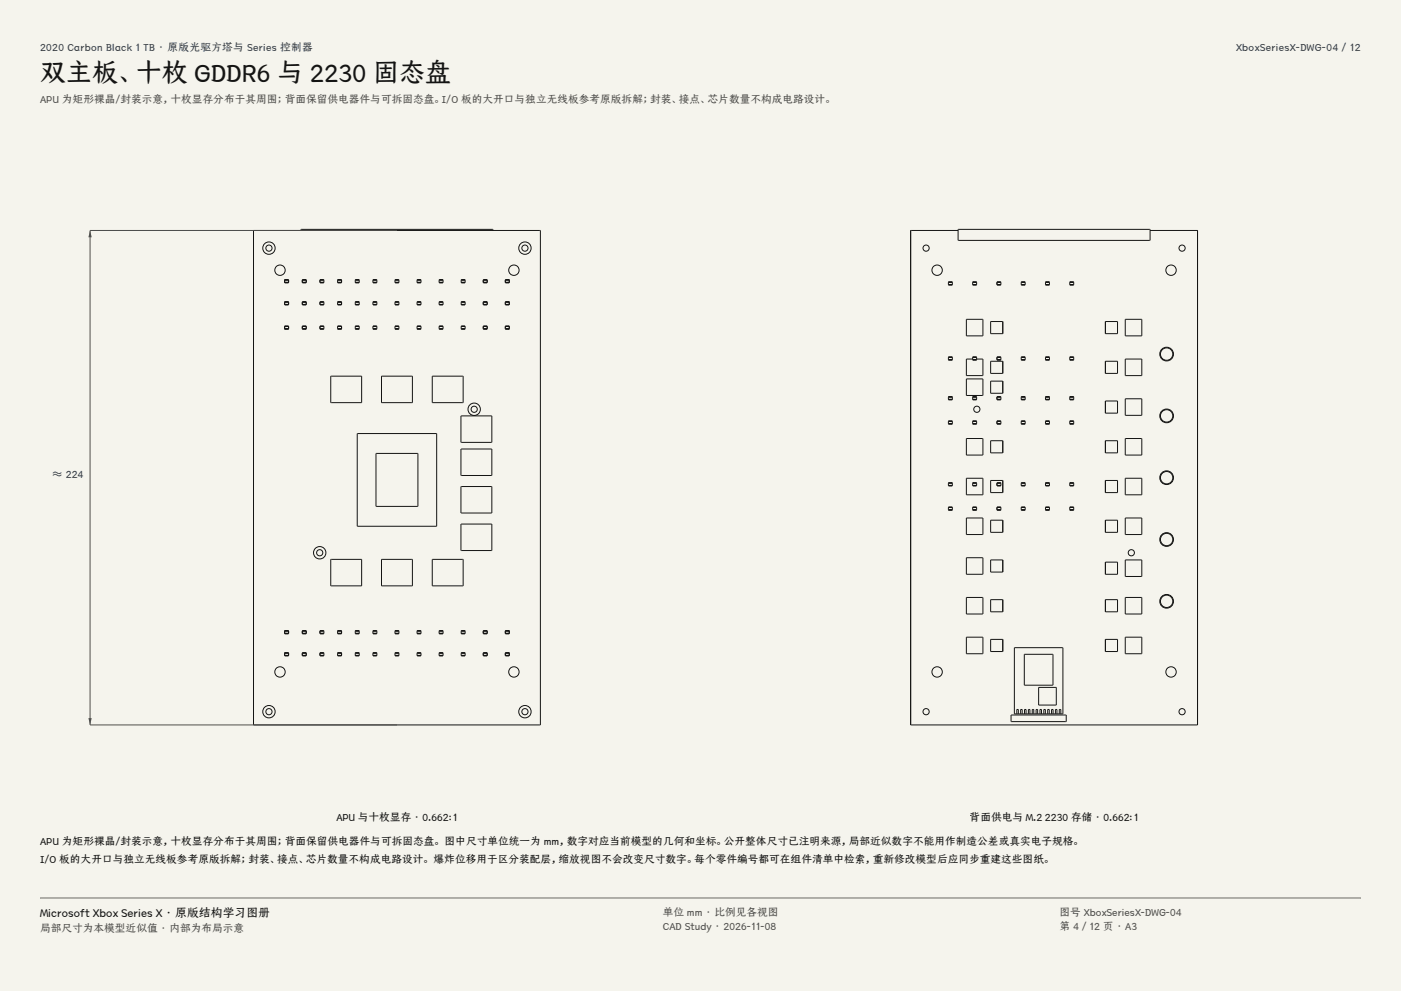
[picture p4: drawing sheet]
<svg xmlns="http://www.w3.org/2000/svg" width="420mm" height="297mm" viewBox="0 0 420 297" stroke-linecap="round" stroke-linejoin="round" font-family="sans-serif">
<g fill="#f5f4ed">
<path d="M0 0h420v297h-420z"/>
<path d="M12 12h396v275h-396z"/>
</g>
<g fill="none" stroke="#141413" stroke-width=".3">
<path d="M76 69.1h86v148.2h-86zM90.2 69.1v-.4h57.6v.4M85.3 97.8h.1M85.3 98.5h.1M85.3 90.6h.1M85.3 91.2h.1M85.3 84h.1M85.3 84.6h.1M85.4 98.5h.1M85.4 98.7h.1M85.4 97.7h.1M85.4 97.8h.1"/>
<path d="M85.4 91.3h.1M85.4 91.4h.1M85.4 90.4h.1M85.4 84.8h.1M85.4 83.8h.1M85.4 83.8v1M85.4 90.4v1M85.4 97.7v1M85.4 97.8h1.1M85.4 98.5h1.1M85.4 90.6h1.1M85.4 91.2h1.1"/>
<path d="M85.4 84h1.1M85.4 84.6h1.1M85.4 97.7h1.1v1h-1.1M85.4 91.3h1.1M85.4 90.4h1.1v1h-1.1M85.4 83.8h1.1v1h-1.1M86.4 90.5h.1M86.4 84.6h.1M86.4 83.9h.1M86.5 97.8h.1M86.5 98.5h.1M86.5 90.6h.1"/>
<path d="M86.5 91.2h.1M86.5 84h.1M86.5 84.6h.1M90.7 98.5h.1M90.7 98.7h.1M90.7 97.7h.1M90.7 97.8h.1M90.7 91.3h.1M90.7 91.4h.1M90.7 90.4h.1M90.7 90.5h.1M90.7 84.6h.1"/>
<path d="M90.7 84.8h.1M90.7 83.8h.1M90.7 83.9h.1M90.7 83.8v.1M90.7 84.6v.2M90.7 90.4v.1M90.7 91.3v.1M90.7 97.7v.1M90.7 98.5v.2M90.7 90.6l-.1 .6h1.2M90.7 84v.6M90.7 90.6h1.1"/>
<path d="M90.7 84h1.1M90.7 84.6h1.1M90.7 98.5h1.1M90.7 97.7h1.1v1h-1.1M90.7 97.8h1.1M90.7 91.3h1.1M90.7 90.4h1.1v1h-1.1M90.7 83.8h1.1v1h-1.1M91.8 84.6h.1M91.8 90.6h.1M91.8 84h.1M91.8 97.8h-1.2v.7h1.2"/>
<path d="M95.9 97.8h.1M95.9 98.5h.1M95.9 90.6h.1M95.9 91.2h.1M95.9 84h.1M95.9 84.6h.1M95.9 98.5h1.1M95.9 97.8h1.1M95.9 91.3h1.1M95.9 90.5h.1M95.9 83.9h.1M96 97.8h1.1v.7h-1.1"/>
<path d="M96 90.6h1M96 84h1M96 84.6h1M97 98.5h.1M97 97.7h-1.1v1h1.1M97 98.7h.1M97 97.7h.1M97 97.8h.1M97 91.3h.1M97 90.4h-1.1v1h1.1M97 91.4h.1M97 90.4h.1"/>
<path d="M97 90.5h.1M97 84.6h.1M97 83.8h-1.1v1h1.1M97 84.8h.1M97 83.8h.1M97 83.9h.1M97 90.6l.1 .6h-1.1M97 84v.6M97.1 83.8v.1M97.1 84.6v.2M97.1 90.4v.1M97.1 91.3v.1"/>
<path d="M97.1 97.7v.1M97.1 98.5v.2M101.2 98.5h.1M101.2 98.7h.1M101.2 97.7h.1M101.2 97.8h.1M101.2 91.3h.1M101.2 91.4h.1M101.2 90.4h.1M101.2 90.5h.1M101.2 84.6h.1M101.2 84.8h.1"/>
<path d="M101.2 83.8h.1M101.2 83.9h.1M101.2 83.8v.1M101.2 84.6v.2M101.2 90.4v.1M101.2 91.3v.1M101.2 97.7v.1M101.2 98.5v.2M101.3 90.6l-.1 .6h1.1M101.3 84v.6M101.3 90.6h1M101.3 84h1"/>
<path d="M101.3 84.6h1M101.3 98.5h1.1M101.3 97.7h1.1v1h-1.1M101.3 97.8h1.1M101.3 91.3h1.1M101.3 90.4h1.1v1h-1.1M101.3 83.8h1.1v1h-1.1M102.3 90.5h.1M102.3 84.6h.1M102.3 83.9h.1M102.3 97.8h-1.1v.7h1.1M102.3 97.8h.1"/>
<path d="M102.3 98.5h.1M102.3 90.6h.1M102.3 91.2h.1M102.3 84h.1M106.5 97.8h1.2v.7h-1.2M106.5 90.6h.1M106.5 84h.1M106.5 84.6h.1M106.5 98.5h1.1M106.5 97.8h1.1M106.5 91.3h1.1M106.5 90.6h1.1"/>
<path d="M106.5 84h1.1M106.5 84.6h1.1M107.6 98.5h.1M107.6 97.7h-1.1v1h1.1M107.6 98.7h.1M107.6 97.7h.1M107.6 97.8h.1M107.6 91.3h.1M107.6 90.4h-1.1v1h1.1M107.6 91.4h.1M107.6 90.4h.1M107.6 90.5h.1"/>
<path d="M107.6 84.6h.1M107.6 83.8h-1.1v1h1.1M107.6 84.8h.1M107.6 83.8h.1M107.6 83.9h.1M107.6 90.6l.1 .6h-1.2M107.6 84v.6M107.7 83.8v.1M107.7 84.6v.2M107.7 90.4v.1M107.7 91.3v.1M107.7 97.7v.1"/>
<path d="M107.7 98.5v.2M111.8 97.8h.1M111.8 98.5h.1M111.8 90.6h.1M111.8 91.2h.1M111.8 84h.1M111.8 84.6h.1M111.8 98.5h1.1M111.8 97.7h1.1v1h-1.1zM111.8 97.8h1.1M111.8 91.3h1.1M111.8 90.4h1.1v1h-1.1z"/>
<path d="M111.8 90.5h.1M111.8 83.8h1.1v1h-1.1zM111.8 83.9h.1M111.8 90.6h1.1M111.8 91.2h1.1M111.8 84h1.1M111.8 84.6h1.1M112.9 90.5h.1M112.9 84.6h.1M112.9 83.9h.1M112.9 97.8h.1M112.9 98.5h.1"/>
<path d="M112.9 90.6h.1M112.9 91.2h.1M112.9 84h.1M118.4 97.8h1.2v.7h-1.2M118.4 90.6h1.1M118.4 84h1.1M118.4 84.6h1.1M118.4 98.5h1.1M118.4 97.8h1.1M118.4 91.3h1.1M119.5 98.5h.1M119.5 97.7h-1.1v1h1.1"/>
<path d="M119.5 98.7h.1M119.5 97.7h.1M119.5 97.8h.1M119.5 91.3h.1M119.5 90.4h-1.1v1h1.1M119.5 91.4h.1M119.5 90.4h.1M119.5 90.5h.1M119.5 84.6h.1M119.5 83.8h-1.1v1h1.1M119.5 84.8h.1M119.5 83.8h.1"/>
<path d="M119.5 83.9h.1M119.5 90.6l.1 .6h-1.2M119.5 84v.6M119.6 83.8v.1M119.6 84.6v.2M119.6 90.4v.1M119.6 91.3v.1M119.6 97.7v.1M119.6 98.5v.2M125.1 98.5h.1M125.1 98.7h.1M125.1 97.7h.1"/>
<path d="M125.1 97.8h.1M125.1 91.3h.1M125.1 91.4h.1M125.1 90.4h.1M125.1 90.5h.1M125.1 84.6h.1M125.1 84.8h.1M125.1 83.8h.1M125.1 83.9h.1M125.1 83.8v.1M125.1 84.6v.2M125.1 90.4v.1"/>
<path d="M125.1 91.3v.1M125.1 97.7v.1M125.1 98.5v.2M125.1 90.6l-.1 .6h1.2M125.1 84v.6M125.1 90.6h1.1M125.1 84h1.1M125.1 84.6h1.1M125.1 98.5h1.1M125.1 97.7h1.1v1h-1.1M125.1 97.8h1.1M125.1 91.3h1.1"/>
<path d="M125.1 90.4h1.1v1h-1.1M125.1 83.8h1.1v1h-1.1M126.2 84.6h.1M126.2 90.6h.1M126.2 84h.1M126.2 97.8h-1.2v.7h1.2M131.7 98.5h.1M131.7 98.7h.1M131.7 97.7h.1M131.7 97.8h.1M131.7 91.3h.1M131.7 91.4h.1"/>
<path d="M131.7 90.4h.1M131.7 90.5h.1M131.7 84.6h.1M131.7 84.8h.1M131.7 83.8h.1M131.7 83.9h.1M131.7 83.8v.1M131.7 84.6v.2M131.7 90.4v.1M131.7 91.3v.1M131.7 97.7v.1M131.7 98.5v.2"/>
<path d="M131.7 90.6l-.1 .6h1.2M131.7 84v.6M131.7 90.6h1.1M131.7 84h1.1M131.7 84.6h1.1M131.7 98.5h1.1M131.7 97.7h1.1v1h-1.1M131.7 97.8h1.1M131.7 91.3h1.1M131.7 90.4h1.1v1h-1.1M131.7 83.8h1.1v1h-1.1M132.8 90.5h.1"/>
<path d="M132.8 84.6h.1M132.8 83.9h.1M132.8 97.8h-1.2v.7h1.2M132.8 97.8h.1M132.8 98.5h.1M132.8 90.6h.1M132.8 91.2h.1M132.8 84h.1M138.3 97.8h.1M138.3 98.5h.1M138.3 90.6h.1M138.3 91.2h.1"/>
<path d="M138.3 84h.1M138.3 84.6h.1M138.3 98.5h1.1M138.3 97.8h1.1M138.3 91.3h1.1M138.3 90.5h.1M138.3 83.9h.1M138.3 97.8h1.1v.7h-1.1M138.3 90.6h1.1M138.3 84h1.1M138.3 84.6h1.1M139.4 98.5h.1"/>
<path d="M139.4 97.7h-1.1v1h1.1M139.4 98.7h.1M139.4 97.7h.1M139.4 97.8h.1M139.4 91.3h.1M139.4 90.4h-1.1v1h1.1M139.4 91.4h.1M139.4 90.4h.1M139.4 90.5h.1M139.4 84.6h.1M139.4 83.8h-1.1v1h1.1M139.4 84.8h.1"/>
<path d="M139.4 83.8h.1M139.4 83.9h.1M139.4 90.6v.6h-1.1M139.4 84v.6M139.4 83.8v.1M139.4 84.6v.2M139.4 90.4v.1M139.4 91.3v.1M139.4 97.7v.1M139.4 98.5v.2M144.9 97.8h1.2v.7h-1.2M144.9 90.6h.1"/>
<path d="M144.9 84h.1M144.9 84.6h.1M144.9 98.5h1.1M144.9 97.8h1.1M144.9 91.3h1.1M144.9 90.6h1.1M144.9 84h1.1M144.9 84.6h1.1M146 98.5h.1M146 97.7h-1.1v1h1.1M146 98.7h.1M146 97.7h.1"/>
<path d="M146 97.8h.1M146 91.3h.1M146 90.4h-1.1v1h1.1M146 91.4h.1M146 90.4h.1M146 90.5h.1M146 84.6h.1M146 83.8h-1.1v1h1.1M146 84.8h.1M146 83.8h.1M146 83.9h.1M146 90.6l.1 .6h-1.2"/>
<path d="M146 84v.6M146 83.8v.1M146 84.6v.2M146 90.4v.1M146 91.3v.1M146 97.7v.1M146 98.5v.2M151.5 98.5h.1M151.5 98.7h.1M151.5 97.7h.1M151.5 97.8h.1M151.5 91.3h.1"/>
<path d="M151.5 91.4h.1M151.5 90.4h.1M151.5 90.5h.1M151.5 84.6h.1M151.5 84.8h.1M151.5 83.8h.1M151.5 83.9h.1M151.5 83.8v.1M151.5 84.6v.2M151.5 90.4v.1M151.5 91.3v.1M151.5 97.7v.1"/>
<path d="M151.5 98.5v.2M151.5 90.6v.6h1.2M151.5 84v.6M151.5 90.6h1.1M151.5 84h1.1M151.5 84.6h1.1M151.6 98.5h1M151.6 97.7h1v1h-1M151.6 97.8h1M151.6 91.3h1M151.6 90.4h1v1h-1M151.6 83.8h1v1h-1"/>
<path d="M152.6 84.6h.1M152.6 90.6h.1M152.6 84h.1M152.7 97.8h-1.2v.7h1.2M99.2 112.7h9.2v8h-9.2zM114.4 112.7h9.2v8h-9.2zM129.6 112.7h9.2v8h-9.2zM107.1 129.9h23.8v27.8h-23.8zM112.7 135.9h12.6v15.9h-12.6zM138.2 134.6h9.2v7.9h-9.2zM138.2 124.6h9.2v8h-9.2zM138.2 157.1h9.2v7.9h-9.2z"/>
<path d="M138.2 145.8h9.2v8h-9.2zM99.2 167.6h9.2v8h-9.2zM114.4 167.6h9.2v8h-9.2zM129.6 167.6h9.2v8h-9.2zM85.3 195.8h.1M85.3 196.4h.1M85.3 189.1h.1M85.3 189.8h.1M85.4 196.6h.1M85.4 195.6h.1M85.4 190h.1M85.4 189h.1"/>
<path d="M85.4 189.1h.1M85.4 189v1M85.4 195.6v1M85.4 195.8h1.1M85.4 196.4h1.1M85.4 189.1h1.1M85.4 189.8h1.1M85.4 195.6h1.1v1h-1.1M85.4 189h1.1v1h-1.1M86.4 196.4h.1M86.4 195.7h.1M86.4 189.8h.1"/>
<path d="M86.5 195.8h.1M86.5 196.4h.1M86.5 189.1h.1M86.5 189.8h.1M90.7 196.4h.1M90.7 196.6h.1M90.7 195.6h.1M90.7 195.7h.1M90.7 189.8h.1M90.7 190h.1M90.7 189h.1M90.7 189.1h.1"/>
<path d="M90.7 189v.1M90.7 189.8v.2M90.7 195.6v.1M90.7 196.4v.2M90.7 195.8v.6M90.7 195.8h1.1M90.7 196.4h1.1M90.7 189.8h1.1M90.7 195.6h1.1v1h-1.1M90.7 189h1.1v1h-1.1M90.7 189.1h1.1M91.8 196.4h.1"/>
<path d="M91.8 189.8h.1M91.8 195.8h.1M91.8 189.1h-1.2l.1 .7M95.9 195.8h.1M95.9 196.4h.1M95.9 189.1h.1M95.9 189.8h.1M95.9 195.7h.1M95.9 189.1h1.1M96 189.1h1.1l-.1 .7M96 195.8h1M96 196.4h1"/>
<path d="M96 189.8h1M97 196.4h.1M97 195.6h-1.1v1h1.1M97 196.6h.1M97 195.6h.1M97 195.7h.1M97 189.8h.1M97 189h-1.1v1h1.1M97 190h.1M97 189h.1M97 189.1h.1M97 195.8v.6"/>
<path d="M97.1 189v.1M97.1 189.8v.2M97.1 195.6v.1M97.1 196.4v.2M101.2 196.4h.1M101.2 196.6h.1M101.2 195.6h.1M101.2 195.7h.1M101.2 189.8h.1M101.2 190h.1M101.2 189h.1M101.2 189.1h.1"/>
<path d="M101.2 189v.1M101.2 189.8v.2M101.2 195.6v.1M101.2 196.4v.2M101.3 195.8v.6M101.3 195.8h1M101.3 196.4h1M101.3 189.8h1M101.3 195.6h1.1v1h-1.1M101.3 189h1.1v1h-1.1M101.3 189.1h1.1M102.3 196.4h.1"/>
<path d="M102.3 195.7h.1M102.3 189.8h.1M102.3 195.8h.1M102.3 189.1h-1.1l.1 .7M102.3 189.1h.1M106.5 195.8h.1M106.5 196.4h.1M106.5 189.1h1.2l-.1 .7M106.5 189.8h.1M106.5 189.1h1.1M106.5 195.8h1.1M106.5 196.4h1.1"/>
<path d="M106.5 189.8h1.1M107.6 196.4h.1M107.6 195.6h-1.1v1h1.1M107.6 196.6h.1M107.6 195.6h.1M107.6 195.7h.1M107.6 189.8h.1M107.6 189h-1.1v1h1.1M107.6 190h.1M107.6 189h.1M107.6 189.1h.1M107.6 195.8v.6"/>
<path d="M107.7 189v.1M107.7 189.8v.2M107.7 195.6v.1M107.7 196.4v.2M111.8 195.8h.1M111.8 196.4h.1M111.8 189.1h.1M111.8 189.8h.1M111.8 195.6h1.1v1h-1.1zM111.8 195.7h.1M111.8 189h1.1v1h-1.1zM111.8 189.1h1.1"/>
<path d="M111.8 195.8h1.1M111.8 196.4h1.1M111.8 189.8h1.1M112.9 196.4h.1M112.9 195.7h.1M112.9 189.8h.1M112.9 195.8h.1M112.9 189.1h.1M118.4 195.8h1.1M118.4 196.4h1.1M118.4 189.1h1.2l-.1 .7M118.4 189.8h1.1"/>
<path d="M118.4 189.1h1.1M119.5 196.4h.1M119.5 195.6h-1.1v1h1.1M119.5 196.6h.1M119.5 195.6h.1M119.5 195.7h.1M119.5 189.8h.1M119.5 189h-1.1v1h1.1M119.5 190h.1M119.5 189h.1M119.5 189.1h.1M119.5 195.8v.6"/>
<path d="M119.6 189v.1M119.6 189.8v.2M119.6 195.6v.1M119.6 196.4v.2M125.1 196.4h.1M125.1 196.6h.1M125.1 195.6h.1M125.1 195.7h.1M125.1 189.8h.1M125.1 190h.1M125.1 189h.1M125.1 189.1h.1"/>
<path d="M125.1 189v.1M125.1 189.8v.2M125.1 195.6v.1M125.1 196.4v.2M125.1 195.8v.6M125.1 195.8h1.1M125.1 196.4h1.1M125.1 189.8h1.1M125.1 195.6h1.1v1h-1.1M125.1 189h1.1v1h-1.1M125.1 189.1h1.1M126.2 196.4h.1"/>
<path d="M126.2 189.8h.1M126.2 195.8h.1M126.2 189.1h-1.2l.1 .7M131.7 196.4h.1M131.7 196.6h.1M131.7 195.6h.1M131.7 195.7h.1M131.7 189.8h.1M131.7 190h.1M131.7 189h.1M131.7 189.1h.1M131.7 189v.1"/>
<path d="M131.7 189.8v.2M131.7 195.6v.1M131.7 196.4v.2M131.7 195.8v.6M131.7 195.8h1.1M131.7 196.4h1.1M131.7 189.8h1.1M131.7 195.6h1.1v1h-1.1M131.7 189h1.1v1h-1.1M131.7 189.1h1.1M132.8 196.4h.1M132.8 195.7h.1"/>
<path d="M132.8 189.8h.1M132.8 195.8h.1M132.8 189.1h-1.2l.1 .7M132.8 189.1h.1M138.3 195.8h.1M138.3 196.4h.1M138.3 189.1h.1M138.3 189.8h.1M138.3 195.7h.1M138.3 189.1h1.1M138.3 189.1h1.1v.7M138.3 195.8h1.1"/>
<path d="M138.3 196.4h1.1M138.3 189.8h1.1M139.4 196.4h.1M139.4 195.6h-1.1v1h1.1M139.4 196.6h.1M139.4 195.6h.1M139.4 195.7h.1M139.4 189.8h.1M139.4 189h-1.1v1h1.1M139.4 190h.1M139.4 189h.1M139.4 189.1h.1"/>
<path d="M139.4 195.8v.6M139.4 189v.1M139.4 189.8v.2M139.4 195.6v.1M139.4 196.4v.2M144.9 195.8h.1M144.9 196.4h.1M144.9 189.1h1.2l-.1 .7M144.9 189.8h.1M144.9 189.1h1.1M144.9 195.8h1.1M144.9 196.4h1.1"/>
<path d="M144.9 189.8h1.1M146 196.4h.1M146 195.6h-1.1v1h1.1M146 196.6h.1M146 195.6h.1M146 195.7h.1M146 189.8h.1M146 189h-1.1v1h1.1M146 190h.1M146 189h.1M146 189.1h.1M146 195.8v.6"/>
<path d="M146 189v.1M146 189.8v.2M146 195.6v.1M146 196.4v.2M151.5 196.4h.1M151.5 196.6h.1M151.5 195.6h.1M151.5 195.7h.1M151.5 189.8h.1M151.5 190h.1M151.5 189h.1M151.5 189.1h.1"/>
<path d="M151.5 189v.1M151.5 189.8v.2M151.5 195.6v.1M151.5 196.4v.2M151.5 195.8v.6M151.5 195.8h1.1M151.5 196.4h1.1M151.5 189.8h1.1M151.6 195.6h1v1h-1M151.6 189h1v1h-1M151.6 189.1h1M152.6 196.4h.1"/>
<path d="M152.6 189.8h.1M152.6 195.8h.1M152.7 189.1h-1.2v.7"/>
<circle cx="80.6" cy="74.4" r="1.86"/>
<circle cx="80.6" cy="74.4" r=".93"/>
<circle cx="157.4" cy="74.4" r="1.86"/>
<circle cx="157.4" cy="74.4" r=".93"/>
<circle cx="83.9" cy="81" r="1.56"/>
<circle cx="154.1" cy="81" r="1.56"/>
<circle cx="142.1" cy="122.7" r="1.86"/>
<circle cx="142.2" cy="122.7" r=".93"/>
<circle cx="95.8" cy="165.7" r="1.86"/>
<circle cx="95.8" cy="165.7" r=".93"/>
<circle cx="80.6" cy="213.3" r="1.86"/>
<circle cx="80.6" cy="213.3" r=".93"/>
<circle cx="83.9" cy="201.4" r="1.56"/>
<circle cx="154.1" cy="201.4" r="1.56"/>
<circle cx="157.4" cy="213.3" r="1.86"/>
<circle cx="157.4" cy="213.3" r=".93"/>
</g>
<path d="M119 69.1h-92v148.2h92" fill="none" stroke="#504e49" stroke-width=".3"/>
<g fill="#504e49">
<path d="M27 69.1l.5 2h-1z"/>
<path d="M26.5 215.2h1l-.5 2.1z"/>
</g>
<g fill="none" stroke="#141413" stroke-width=".3">
<path d="M287.2 69.1h-14.2v148.2h86v-148.2h-14.2M287.2 68.7h57.6v3.3h-57.6zM284.3 84.6h.1M284.3 85.3h.1M284.3 84.4h1.2v1.1h-1.2zM284.4 84.6h1M284.4 85.3h1M285.4 85.3h.1M285.4 84.6h.1M289.7 95.7h5v5h-5zM291.6 84.6h.1M291.6 85.3h.1"/>
<path d="M291.6 84.6h1.1M291.6 85.3h1.1M292.7 85.3h.1M292.7 85.5h.1M292.7 84.4h-1.1v1.1h1.1M292.7 84.4h.1M292.7 84.6h.1M292.7 84.6v.7M292.7 84.4v.2M292.7 85.3v.2M297 96.4h3.6v3.6h-3.6zM298.9 84.6h.1"/>
<path d="M298.9 85.3h.1M298.9 84.6h1.1M298.9 85.3h1.1M300 85.3h.1M300 85.5h.1M300 84.4h-1.1v1.1h1.1M300 84.4h.1M300 84.6h.1M300 84.6v.7M300 84.4v.2M300 85.3v.2M306.1 84.6h1.2"/>
<path d="M306.1 85.3h1.2M307.3 85.3h.1M307.3 85.5h.1M307.3 84.4h-1.1v1.1h1.1M307.3 84.4h.1M307.3 84.6h.1M307.3 84.6v.7M307.3 84.4v.2M307.3 85.3v.2M313.5 84.6h.1M313.5 85.3h.1M313.5 84.6h1.1"/>
<path d="M313.5 85.3h1.1M314.5 85.3h.1M314.5 85.5h.1M314.5 84.4h-1v1.1h1M314.5 84.4h.1M314.5 84.6h.1M314.6 84.6v.7M314.6 84.4v.2M314.6 85.3v.2M320.8 84.6h.1M320.8 85.3h.1M320.8 84.6h1"/>
<path d="M320.8 85.3h1M321.8 85.3h.1M321.8 85.5h.1M321.8 84.4h-1.1v1.1h1.1M321.8 84.4h.1M321.8 84.6h.1M321.8 84.6v.7M321.9 84.4v.2M321.9 85.3v.2M331.4 96.4h3.6v3.6h-3.6zM337.3 95.7h5v5h-5zM284.3 119h.1"/>
<path d="M284.3 119.7h.1M284.3 107.1h.1M284.3 107.8h.1M284.3 118.8h1.2v1.1h-1.2zM284.3 106.9h1.2v1h-1.2zM284.4 119h1M284.4 119.7h1M284.4 107.1h1M284.4 107.8h1M285.4 119.7h.1M285.4 119h.1M285.4 107.8h.1"/>
<path d="M285.4 107.1h.1M289.7 113.6h5v4.9h-5zM291.6 107.6h-1.9v5h5v-5h-1.9M291.6 119h.1M291.6 119.7h.1M291.6 107.1h.1M291.6 107.8h.1M291.6 119h1.1M291.6 119.7h1.1M291.6 107.1h1.1M291.6 107.8h1.1M292.7 119.7h.1"/>
<path d="M292.7 119.9h.1M292.7 118.8h-1.1v1.1h1.1M292.7 118.8h.1M292.7 119h.1M292.7 107.8h.1M292.7 107.9h.1M292.7 106.9h-1.1v1h1.1M292.7 106.9h.1M292.7 107.1h.1M292.7 119v.7M292.7 107.1v.7M292.7 106.9v.2"/>
<path d="M292.7 107.8v.1M292.7 118.8v.2M292.7 119.7v.2M297 114.2h3.6v3.7h-3.6zM297 108.3h3.6v3.6h-3.6zM298.9 119h.1M298.9 119.7h.1M298.9 107.1h.1M298.9 107.8h.1M298.9 119h1.1M298.9 119.7h1.1M298.9 107.1h1.1"/>
<path d="M298.9 107.8h1.1M300 119.7h.1M300 119.9h.1M300 118.8h-1.1v1.1h1.1M300 118.8h.1M300 119h.1M300 107.8h.1M300 107.9h.1M300 106.9h-1.1v1h1.1M300 106.9h.1M300 107.1h.1M300 119v.7"/>
<path d="M300 107.1v.7M300 106.9v.2M300 107.8v.1M300 118.8v.2M300 119.7v.2M306.1 119h1.2M306.1 119.7h1.2M306.1 107.1h1.2M306.1 107.8h1.2M307.3 119.7h.1M307.3 119.9h.1M307.3 118.8h-1.1v1.1h1.1"/>
<path d="M307.3 118.8h.1M307.3 119h.1M307.3 107.8h.1M307.3 107.9h.1M307.3 106.9h-1.1v1h1.1M307.3 106.9h.1M307.3 107.1h.1M307.3 119v.7M307.3 107.1v.7M307.3 106.9v.2M307.3 107.8v.1M307.3 118.8v.2"/>
<path d="M307.3 119.7v.2M313.5 119h.1M313.5 119.7h.1M313.5 107.1h.1M313.5 107.8h.1M313.5 119h1.1M313.5 119.7h1.1M313.5 107.1h1.1M313.5 107.8h1.1M314.5 119.7h.1M314.5 119.9h.1M314.5 118.8h-1v1.1h1"/>
<path d="M314.5 118.8h.1M314.5 119h.1M314.5 107.8h.1M314.5 107.9h.1M314.5 106.9h-1v1h1M314.5 106.9h.1M314.5 107.1h.1M314.6 119v.7M314.6 107.1v.7M314.6 106.9v.2M314.6 107.8v.1M314.6 118.8v.2"/>
<path d="M314.6 119.7v.2M320.8 119h.1M320.8 119.7h.1M320.8 107.1h.1M320.8 107.8h.1M320.8 119h1M320.8 119.7h1M320.8 107.1h1M320.8 107.8h1M321.8 119.7h.1M321.8 119.9h.1M321.8 118.8h-1.1v1.1h1.1"/>
<path d="M321.8 118.8h.1M321.8 119h.1M321.8 107.8h.1M321.8 107.9h.1M321.8 106.9h-1.1v1h1.1M321.8 106.9h.1M321.8 107.1h.1M321.8 119v.7M321.8 107.1v.7M321.9 106.9v.2M321.9 107.8v.1M321.9 118.8v.2"/>
<path d="M321.9 119.7v.2M331.4 108.3h3.6v3.6h-3.6zM337.3 119.5h5v5h-5zM337.3 107.6h5v5h-5zM284.3 126.3h.1M284.3 127h.1M284.3 126.1h1.2v1h-1.2zM284.4 126.3h1M284.4 127h1M285.4 127h.1M285.4 126.3h.1M289.7 131.4h5v5h-5z"/>
<path d="M291.6 126.3h.1M291.6 127h.1M291.6 126.3h1.1M291.6 127h1.1M292.7 127h.1M292.7 127.1h.1M292.7 126.1h-1.1v1h1.1M292.7 126.1h.1M292.7 126.3h.1M292.7 126.3v.7M292.7 126.1v.2M292.7 127v.1"/>
<path d="M297 132.1h3.6v3.6h-3.6zM298.9 126.3h.1M298.9 127h.1M298.9 126.3h1.1M298.9 127h1.1M300 127h.1M300 127.1h.1M300 126.1h-1.1v1h1.1M300 126.1h.1M300 126.3h.1M300 126.3v.7M300 126.1v.2"/>
<path d="M300 127v.1M306.1 126.3h1.2M306.1 127h1.2M307.3 127h.1M307.3 127.1h.1M307.3 126.1h-1.1v1h1.1M307.3 126.1h.1M307.3 126.3h.1M307.3 126.3v.7M307.3 126.1v.2M307.3 127v.1M313.5 126.3h.1"/>
<path d="M313.5 127h.1M313.5 126.3h1.1M313.5 127h1.1M314.5 127h.1M314.5 127.1h.1M314.5 126.1h-1v1h1M314.5 126.1h.1M314.5 126.3h.1M314.6 126.3v.7M314.6 126.1v.2M314.6 127v.1M320.8 126.3h.1"/>
<path d="M320.8 127h.1M320.8 126.3h1M320.8 127h1M321.8 127h.1M321.8 127.1h.1M321.8 126.1h-1.1v1h1.1M321.8 126.1h.1M321.8 126.3h.1M321.8 126.3v.7M321.9 126.1v.2M321.9 127v.1M331.4 132.1h3.6v3.6h-3.6z"/>
<path d="M331.4 120.2h3.6v3.6h-3.6zM337.3 131.4h5v5h-5zM284.3 152.1h.1M284.3 152.8h.1M284.3 144.8h.1M284.3 145.5h.1M284.3 152.8h1.2M284.3 151.9h1.2v1h-1.2zM284.3 144.6h1.2v1.1h-1.2zM284.4 152.1h1M284.4 152.8h1M284.4 144.8h1"/>
<path d="M284.4 145.5h1M285.4 152.1h.1M285.4 145.5h.1M285.4 144.8h.1M285.4 152.8h.1M289.7 155.2h5v5h-5zM289.7 143.3h5v5h-5zM291.6 152.1h.1M291.6 152.8h.1M291.6 144.8h.1M291.6 145.5h.1M291.6 152.8h1.1"/>
<path d="M291.6 152.1h1.1M291.6 144.8h1.1M291.6 145.5h1.1M292.7 152.8h.1M292.7 152.9h.1M292.7 151.9h-1.1v1h1.1M292.7 151.9h.1M292.7 152.1h.1M292.7 145.5h.1M292.7 145.7h.1M292.7 144.6h-1.1v1.1h1.1M292.7 144.6h.1"/>
<path d="M292.7 144.8h.1M292.7 152.1l.1 .7h-1.2M292.7 144.8v.7M292.7 144.6v.2M292.7 145.5v.2M292.7 151.9v.2M292.7 152.8v.1M297 155.9h3.6v3.6h-3.6zM297 144h3.6v3.6h-3.6zM298.9 152.1h.1M298.9 152.8h.1M298.9 144.8h.1"/>
<path d="M298.9 145.5h.1M298.9 152.8h1.1M298.9 152.1h1.1M298.9 144.8h1.1M298.9 145.5h1.1M300 152.8h.1M300 152.9h.1M300 151.9h-1.1v1h1.1M300 151.9h.1M300 152.1h.1M300 145.5h.1M300 145.7h.1"/>
<path d="M300 144.6h-1.1v1.1h1.1M300 144.6h.1M300 144.8h.1M300 152.1l.1 .7h-1.2M300 144.8v.7M300 144.6v.2M300 145.5v.2M300 151.9v.2M300 152.8v.1M306.1 152.1h1.2M306.1 144.8h1.2M306.1 145.5h1.2"/>
<path d="M306.2 152.8h1.1M307.3 152.8h.1M307.3 152.9h.1M307.3 151.9h-1.1v1h1.1M307.3 151.9h.1M307.3 152.1h.1M307.3 145.5h.1M307.3 145.7h.1M307.3 144.6h-1.1v1.1h1.1M307.3 144.6h.1M307.3 144.8h.1M307.3 152.1v.7h-1.2"/>
<path d="M307.3 144.8v.7M307.3 144.6v.2M307.3 145.5v.2M307.3 151.9v.2M307.3 152.8v.1M313.5 152.1h.1M313.5 144.8h.1M313.5 145.5h.1M313.5 152.8h1M313.5 152.1h1.1M313.5 144.8h1.1M313.5 145.5h1.1"/>
<path d="M314.5 152.8h.1M314.5 152.9h.1M314.5 151.9h-1v1h1M314.5 151.9h.1M314.5 152.1h.1M314.5 145.5h.1M314.5 145.7h.1M314.5 144.6h-1v1.1h1M314.5 144.6h.1M314.5 144.8h.1M314.6 152.1v.7h-1.2M314.6 144.8v.7"/>
<path d="M314.6 144.6v.2M314.6 145.5v.2M314.6 151.9v.2M314.6 152.8v.1M320.8 152.1h.1M320.8 144.8h.1M320.8 145.5h.1M320.7 152.8h1.1M320.8 152.1h1M320.8 144.8h1M320.8 145.5h1M321.8 152.8h.1"/>
<path d="M321.8 152.9h.1M321.8 151.9h-1.1v1h1.1M321.8 151.9h.1M321.8 152.1h.1M321.8 145.5h.1M321.8 145.7h.1M321.8 144.6h-1.1v1.1h1.1M321.8 144.6h.1M321.8 144.8h.1M321.8 152.1l.1 .7h-1.2M321.8 144.8v.7M321.9 144.6v.2"/>
<path d="M321.9 145.5v.2M321.9 151.9v.2M321.9 152.8v.1M331.4 155.9h3.6v3.6h-3.6zM331.4 144h3.6v3.6h-3.6zM337.3 155.2h5v5h-5zM337.3 143.3h5v5h-5zM289.7 179.1h5v4.9h-5zM289.7 167.1h5v5h-5zM297 179.7h3.6v3.7h-3.6zM297 167.8h3.6v3.6h-3.6zM331.4 179.7h3.6v3.7h-3.6z"/>
<path d="M331.4 168.5h3.6v3.6h-3.6zM337.3 179.1h5v4.9h-5zM337.3 167.8h5v5h-5zM289.7 191h5v4.9h-5zM297 191.6h3.6v3.7h-3.6zM304.1 194.1h14.5v19.9h-14.5zM307.1 196.1h8.6v9.3h-8.6zM331.4 191.6h3.6v3.7h-3.6zM337.3 191h5v4.9h-5zM303.1 214.3h16.5v2h-16.5zM304.8 214v-1.4h.5v1.4M306 214v-1.4h.4v1.4"/>
<path d="M307.1 214v-1.4h.5v1.4M308.3 214v-1.4h.5v1.4M309.5 214v-1.4h.4v1.4M310.6 214v-1.4h.5v1.4M311.4 206h5.3v5.3h-5.3zM311.8 214v-1.4h.4v1.4M312.9 214v-1.4h.5v1.4M314.1 214v-1.4h.4v1.4M315.2 214v-1.4h.5v1.4M316.4 214v-1.4h.5v1.4M317.6 214v-1.4h.4v1.4"/>
<circle cx="277.6" cy="74.4" r=".93"/>
<circle cx="354.4" cy="74.4" r=".93"/>
<circle cx="280.9" cy="81" r="1.56"/>
<circle cx="351.1" cy="81" r="1.56"/>
<circle cx="349.7" cy="106.1" r="2.06"/>
<circle cx="349.7" cy="106.1" r="1.86"/>
<circle cx="292.8" cy="122.7" r=".93"/>
<circle cx="349.7" cy="124.6" r="2.06"/>
<circle cx="349.7" cy="124.6" r="1.86"/>
<circle cx="349.7" cy="143.2" r="2.06"/>
<circle cx="349.7" cy="143.2" r="1.86"/>
<circle cx="339.2" cy="165.7" r=".93"/>
<circle cx="349.7" cy="161.7" r="2.06"/>
<circle cx="349.7" cy="161.7" r="1.86"/>
<circle cx="349.7" cy="180.2" r="2.06"/>
<circle cx="349.7" cy="180.2" r="1.86"/>
<circle cx="277.6" cy="213.3" r=".93"/>
<circle cx="280.9" cy="201.4" r="1.56"/>
<circle cx="351.1" cy="201.4" r="1.56"/>
<circle cx="354.4" cy="213.3" r=".93"/>
</g>
<path d="M12 269.3h396zM12 269h396v.3h-396z" fill-rule="evenodd" fill="#504e49"/>
<text font-size="7.8" fill="#141413" x="12" y="24.7">双主板、十枚 GDDR6 与 2230 固态盘</text>
<text font-size="3.5" fill="#141413" x="12" y="274.9">Microsoft Xbox Series X · 原版结构学习图册</text>
<g font-size="3.2" fill="#1b365d">
<text x="12" y="15.3">2020 Carbon Black 1 TB · 原版光驱方塔与 Series 控制器</text>
<text x="370.6" y="15.3">XboxSeriesX-DWG-04 / 12</text>
<text x="15.7" y="143.2">≈ 224</text>
</g>
<g font-size="3.2" fill="#504e49">
<text x="12" y="30.9">APU 为矩形裸晶/封装示意，十枚显存分布于其周围；背面保留供电器件与可拆固态盘。I/O 板的大开口与独立无线板参考原版拆解；封装、接点、芯片数量不构成电路设计。</text>
<text x="198.7" y="274.5">单位 mm · 比例见各视图</text>
<text x="317.6" y="274.5">图号 XboxSeriesX-DWG-04</text>
<text x="12" y="279.3">局部尺寸为本模型近似值 · 内部为布局示意</text>
<text x="198.7" y="278.8">CAD Study · 2026-11-08</text>
<text x="317.6" y="278.8">第 4 / 12 页 · A3</text>
</g>
<g font-size="3.2" fill="#141413">
<text x="100.8" y="246">APU 与十枚显存 · 0.662:1</text>
<text x="290.7" y="246">背面供电与 M.2</text>
<text x="313.3" y="246">2230 存储 · 0.662:1</text>
<text x="12" y="253.3">APU 为矩形裸晶/封装示意，十枚显存分布于其周围；背面保留供电器件与可拆固态盘。 图中尺寸单位统一为 mm，数字对应当前模型的几何和坐标。公开整体尺寸已注明来源，局部近似数字不能用作制造公差或真实电子规格。</text>
<text x="12" y="258.6">I/O 板的大开口与独立无线板参考原版拆解；封装、接点、芯片数量不构成电路设计。 爆炸位移用于区分装配层，缩放视图不会改变尺寸数字。每个零件编号都可在组件清单中检索，重新修改模型后应同步重建这些图纸。</text>
</g>
</svg>
